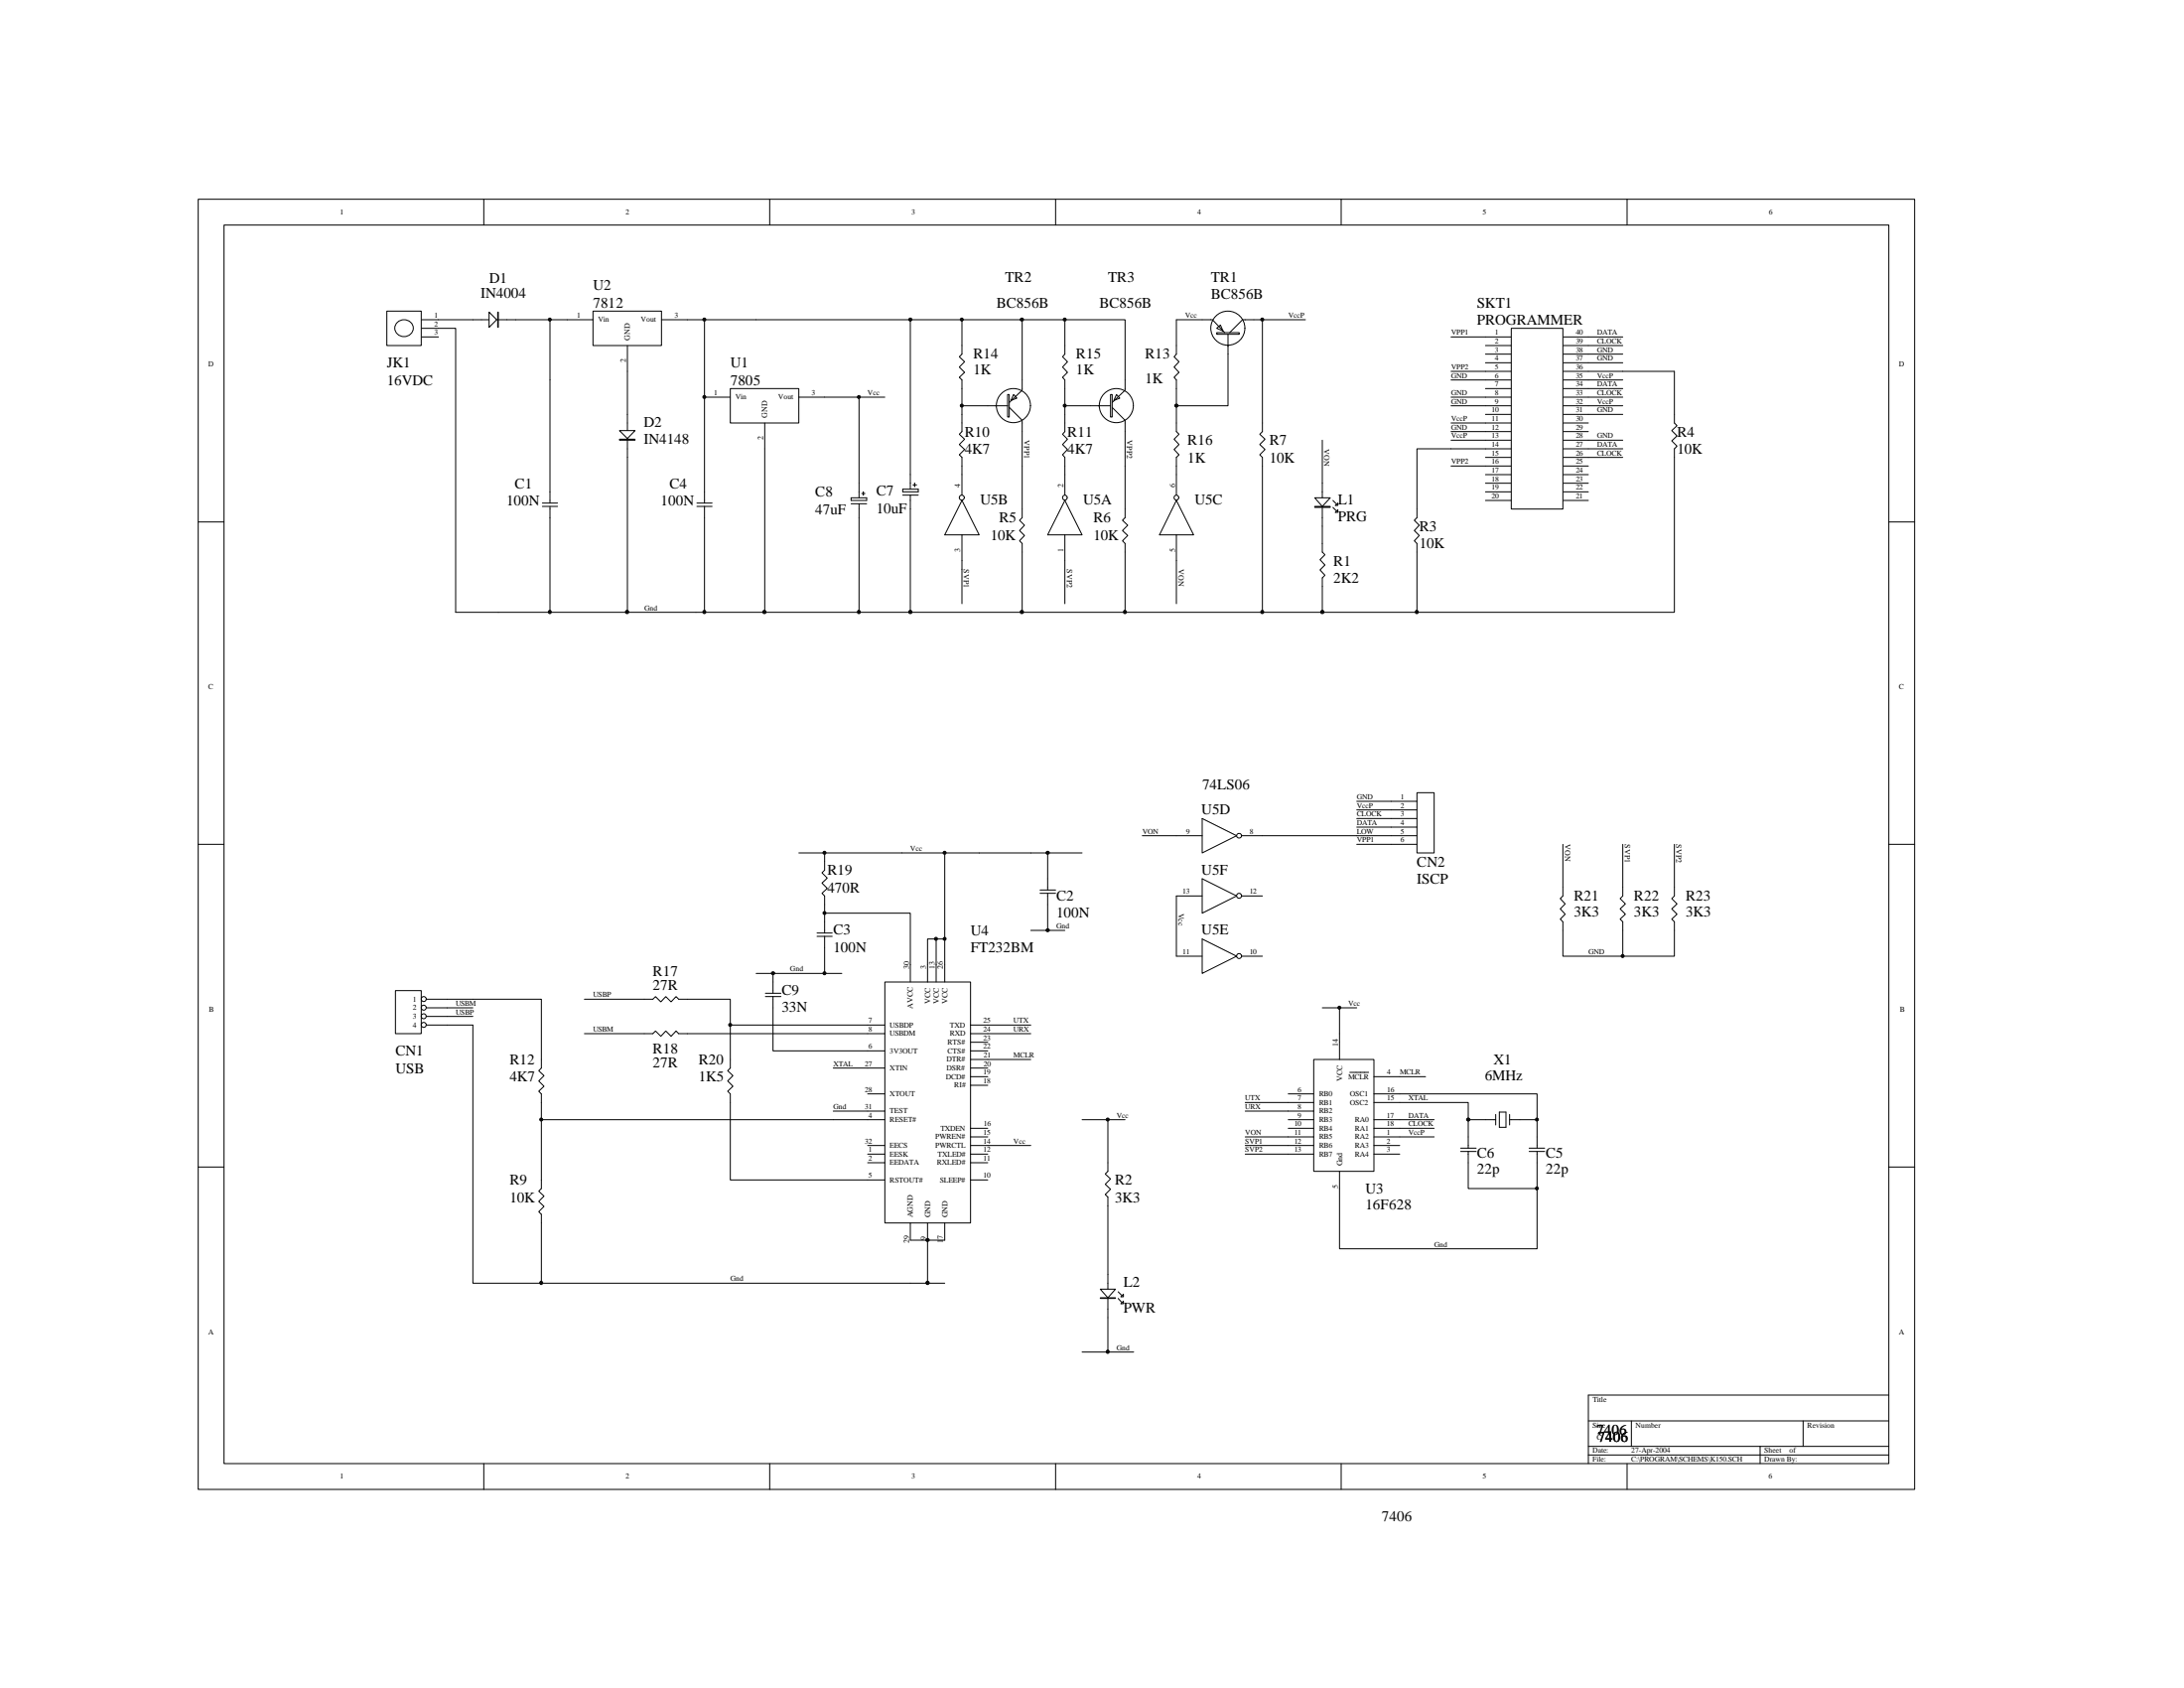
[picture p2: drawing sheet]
<svg xmlns="http://www.w3.org/2000/svg" width="279mm" height="216mm" viewBox="0 0 279 216" stroke-linecap="round" stroke-linejoin="round" font-family="sans-serif">
<g fill="none" stroke="#000" stroke-width=".13">
<path d="M25.4 25.5h219.5v165h-219.5zM28.7 28.8h212.9v158.4h-212.9zM61.9 25.5v3.3M98.5 25.5v3.3M135 25.5v3.3M171.6 25.5v3.3M208.2 25.5v3.3M70.4 48.6v15.7M25.4 66.8h3.3M63.8 78.3h25.2M69.4 64.8h1.9M69.4 64.3h1.9"/>
<path d="M70.4 64.8v13.5M241.6 66.8h3.3M25.4 108h3.3M241.6 108h3.3M25.4 149.3h3.3M186.9 146.9h1.9M186.9 147.3h1.9M187.8 145.4v1.5M187.8 147.3v1.4M190 143.2h1.3M191.3 142.5v1.4M191.8 142.2h.9v2h-.9z"/>
<path d="M193.1 143.2h1.3M193.1 142.5v1.4M195.6 146.9h2M195.6 147.3h2M196.6 145.4v1.5M196.6 147.3v1.4M241.6 149.3h3.3M241.6 178.4h-38.4v8.8M61.9 187.2v3.3M98.5 187.2v3.3M135 187.2v3.3M171.6 187.2v3.3"/>
<path d="M203.2 181.7h38.4M203.2 185h38.4M203.2 186.1h38.4M208.2 187.2v3.3M208.7 181.7v3.3M225.2 185v2.2M230.7 181.7v3.3"/>
</g>
<path d="M93.4 49.7h8.8v4.4h-8.8z" fill="#fff" stroke="#000" stroke-width=".13"/>
<path d="M90.1 50.8h3.3M97.8 54.1v3.3M102.2 50.8h3.3" fill="none" stroke="#000" stroke-width=".13"/>
<path d="M75.9 39.8h8.7v4.4h-8.7z" fill="#fff" stroke="#000" stroke-width=".13"/>
<g fill="none" stroke="#000" stroke-width=".13">
<path d="M72.6 40.9h3.3M80.3 44.2v3.3M84.6 40.9h3.3M116.5 40.9v21.7M108.9 63.7h2v.3h-2zM108.9 64.4h2M109.9 61.8v1.9M109.9 64.4v13.9M110.2 63.1h.5M110.4 62.9v.4M115.5 62.6h2v.3h-2zM115.5 63.3h2"/>
<path d="M116.5 63.3v15M116.8 62h.5M117 61.8v.4M169.2 69.5v1.1l.3 .4-.6 .6 .6 .7-.6 .6 .6 .7-.3 .3v1.1M169.2 61.8v5.5M170.5 64.9l.4 .4M170.5 64l.4 .4"/>
</g>
<g fill="#fff" stroke="#000" stroke-width=".13">
<path d="M168.2 63.7h2l-1 1.1z" fill-rule="evenodd"/>
<path d="M171.2 65.2v.3h-.4z" fill-rule="evenodd"/>
<path d="M170.8 64.6l.4-.3v.3z" fill-rule="evenodd"/>
</g>
<path d="M168.2 64.8h2v.1h-2z" fill="#fff" stroke="#000" stroke-width=".13"/>
<path d="M141.7 163v5.5M143 166.1l.5 .4M143 165.2l.5 .5" fill="none" stroke="#000" stroke-width=".13"/>
<g fill="#fff" stroke="#000" stroke-width=".13">
<path d="M140.8 164.9h1.9l-1 1.1z" fill-rule="evenodd"/>
<path d="M143.7 166.4v.4h-.3z" fill-rule="evenodd"/>
<path d="M143.7 165.5v.4h-.3z" fill-rule="evenodd"/>
</g>
<path d="M140.8 166h1.9v.1h-1.9z" fill="#fff" stroke="#000" stroke-width=".13"/>
<path d="M53.9 40.9h2.2M53.9 42h2.2M53.9 43.1h2.2M141.7 143.2v6.6l-.3 .4 .7 .6-.7 .7 .7 .6-.7 .7 .3 .3v9.9M141.7 168.5v4.4" fill="none" stroke="#000" stroke-width=".13"/>
<g fill="#fff" stroke="#000" stroke-width=".13">
<path d="M49.5 39.8h4.4v4.4h-4.4z"/>
<path d="M50.7 41.3a1.15 1.15 0 0 1 1.6-.3 1.15 1.15 0 0 1 .3 1.6 1.15 1.15 0 0 1-1.5 .3 1.15 1.15 0 0 1-.4-1.6z"/>
</g>
<g fill="none" stroke="#000" stroke-width=".13">
<path d="M116.5 40.9h19.7v4.4l-.3 .3 .7 .7-.7 .6 .7 .7-.7 .7 .3 .3v3.3h3.3M123.1 51.9v3.3l-.4 .3 .7 .7-.7 .7 .7 .6-.7 .7 .4 .3v2.2M123.1 40.9v4.4l-.4 .3 .7 .7-.7 .6 .7 .7-.7 .7 .4 .3v3.3h3.3M130.8 55.2v11l-.4 .3 .7 .7-.7 .7 .7 .6-.7 .7 .4 .3v8.8M130.8 40.9v7.7M136.2 51.9v3.3l-.3 .3 .7 .7-.7 .7 .7 .6-.7 .7 .3 .3v2.2M136.2 40.9h7.7v7.7M143.9 55.2v11l-.3 .3 .7 .7-.7 .7 .7 .6-.7 .7 .3 .3v8.8M153.8 40.9h-3.3v4.4l-.3 .3 .6 .7-.6 .6 .6 .7-.6 .7 .3 .3v6.6l.3 .3-.6 .7 .6 .7-.6 .6 .6 .7-.3 .3v2.2M157.1 45.3v6.6h-6.6M160.4 40.9h6.6M161.5 40.9v14.3l-.3 .3 .6 .7-.6 .7 .6 .6-.6 .7 .3 .3v19.8"/>
<path d="M169.2 56.3v5.5M97.8 78.3h83.5M123.1 71.7v5.5M136.2 71.7v5.5M150.5 71.7v5.5M169.2 67.3v2.2M169.2 75v3.3M159.3 141h5.5M159.3 142.1h5.5M159.3 146.5h5.5M159.3 147.6h5.5M187.8 148.7v3.3h8.8"/>
<path d="M187.8 143.2v2.2M194.4 143.2h2.2"/>
</g>
<path d="M168.1 135.5h7.7v14.3h-7.7z" fill="#fff" stroke="#000" stroke-width=".13"/>
<g fill="none" stroke="#000" stroke-width=".13">
<path d="M60.5 40.9h5.5M164.8 139.9h3.3M171.4 132.2v3.3M172.7 137.2h2.4M175.8 139.9h20.8v5.5M175.8 137.7h3.3M159.3 145.4h8.8M164.8 143.2h3.3M164.8 144.3h3.3M164.8 146.5h3.3M164.8 147.6h3.3M164.8 141h3.3"/>
<path d="M164.8 142.1h3.3M171.4 149.8v2.2M175.8 141h12v2.2h2.2M175.8 143.2h7.7M175.8 144.3h7.7M175.8 145.4h3.3M175.8 146.5h3.3M175.8 147.6h3.3"/>
</g>
<path d="M63.7 39.9h.1v2h-.1z" fill="#fff" stroke="#000" stroke-width=".13"/>
<path d="M62.6 39.9l.9 1-.9 1z" fill-rule="evenodd" fill="#fff" stroke="#000" stroke-width=".13"/>
<g fill="none" stroke="#000" stroke-width=".13">
<path d="M102.2 109.1h29.7M104.5 119.8h2M104.5 119.3h2M105.5 109.1v2.2l-.3 .3 .6 .7-.6 .6 .6 .7-.6 .7 .3 .3v4.7M105.5 116.8h11v6.6M105.5 119.8v4.7M120.9 109.1v11M133.1 114.3h1.9M133.1 113.8h1.9M134 112.4v1.4M134 114.3v1.4M150.5 114.6v7.7"/>
<path d="M74.8 127.8h8.7l.4-.3 .6 .6 .7-.6 .7 .6 .6-.6 .3 .3h6.6v3.3h17.6M74.8 132.2h8.7l.4-.3 .6 .6 .7-.6 .7 .6 .6-.6 .3 .3h24.2M93.4 135.5v1.1l-.3 .3 .7 .7-.7 .7 .7 .6-.7 .7 .3 .3v1.1M96.7 124.5h11M97.9 127.5h2M97.9 127h2M98.9 125.6v1.4M98.9 127.5v1.4M106.6 136.6h4.4M118.7 123.4v-3.3h2.2v3.3M119.8 120.1v3.3M126.4 132.2h5.5"/>
<path d="M126.4 131.1h5.5M179.1 137.7h3.3M106.6 143.2h4.4M116.5 158.6h4.4M126.4 146.5h5.5"/>
</g>
<path d="M50.6 126.7h3.3v5.5h-3.3z" fill="#fff" stroke="#000" stroke-width=".13"/>
<g fill="none" stroke="#000" stroke-width=".13">
<path d="M54.5 127.8a.32 .32 0 0 0-.5-.3 .32 .32 0 0 0 0 .5 .32 .32 0 0 0 .5-.2M54.5 130a.32 .32 0 0 0-.5-.3 .32 .32 0 0 0 0 .5 .32 .32 0 0 0 .5-.2M54.5 131.1a.32 .32 0 0 0-.5-.3 .32 .32 0 0 0 0 .5 .32 .32 0 0 0 .5-.2M54.6 127.8h5.9M54.6 128.9h5.9M54.6 130h5.9M54.6 131.1h5.9"/>
<circle cx="54.2" cy="128.9" r=".32"/>
</g>
<path d="M113.2 125.6h11v30.8h-11z" fill="#fff" stroke="#000" stroke-width=".13"/>
<g fill="none" stroke="#000" stroke-width=".13">
<path d="M153.8 40.9h1.1M157.1 44.2v1.1M159.3 42a2.18 2.18 0 0 0-3.2-2 2.18 2.18 0 0 0-.4 3.6 2.18 2.18 0 0 0 3.5-1l.1-.6M159.3 40.9h1.1M123.1 64l2.2 4.4h-4.4zM123.1 60.7v2.6M123.1 68.4v3.3M123.4 63.6a.32 .32 0 0 0-.5-.2 .32 .32 0 0 0 0 .5 .32 .32 0 0 0 .5-.3M136.2 64l2.2 4.4h-4.4zM136.2 60.7v2.6M136.2 68.4v3.3M136.5 63.6a.3 .3 0 0 0-.4-.2 .3 .3 0 0 0 0 .5 .3 .3 0 0 0 .4-.3"/>
<path d="M150.5 64l2.2 4.4h-4.4zM150.5 60.7v2.6M150.5 68.4v3.3M150.8 63.6a.3 .3 0 0 0-.5-.2 .3 .3 0 0 0 0 .5 .3 .3 0 0 0 .5-.3M131.9 109.1h6.5M131.9 119h4.3M134 109.1v3.3M134 115.7v3.3M150.5 106.9h3.3M150.5 114.6h3.3M153.8 104.7l4.4 2.2-4.4 2.2zM153.8 112.4l4.4 2.2-4.4 2.2z"/>
<path d="M158.8 114.6a.32 .32 0 0 0-.4-.3 .32 .32 0 0 0 0 .5 .32 .32 0 0 0 .4-.2M158.9 106.9h2.6M158.9 114.6h2.6M60.5 127.8h8.8v8.8l-.4 .3 .7 .7-.7 .7 .7 .6-.7 .7 .4 .3v12.1l-.4 .4 .7 .6-.7 .7 .7 .6-.7 .7 .4 .3v8.8M60.5 131.1v33h60.4M93.4 131.1v4.4M98.9 128.9v5.5h14.3M98.9 124.5v1.1M111 131.1h2.2M111 132.2h2.2M111 136.6h2.2M111 139.9h2.2"/>
<path d="M116.5 123.4v2.2M118.7 123.4v2.2M119.8 123.4v2.2M120.9 123.4v2.2M124.2 131.1h2.2M124.2 132.2h2.2M124.2 134.4h2.2M124.2 136.6h2.2M124.2 138.8h2.2M124.2 137.7h2.2M124.2 135.5h7.7M124.2 133.3h2.2"/>
<path d="M150.5 122.3h3.3M153.8 120.1l4.4 2.2-4.4 2.2zM158.9 122.3h2.6M169.2 128.9h4.4M171.4 128.9v3.3M69.3 143.2h37.3M93.4 141v9.9h19.8M106.6 142.1h6.6M111 143.2h2.2M111 146.5h2.2M111 147.6h2.2M111 148.7h2.2"/>
<path d="M116.5 156.4v2.2M118.7 156.4v7.7M120.9 156.4v2.2M124.2 146.5h2.2M124.2 147.6h2.2M124.2 148.7h2.2M124.2 150.9h2.2M124.2 145.4h2.2M124.2 144.3h2.2M196.6 148.7v11h-25.2v-7.7"/>
<circle cx="158.5" cy="106.9" r=".31"/>
<circle cx="158.5" cy="122.3" r=".32"/>
</g>
<g fill="#000" stroke="#000" stroke-width=".13">
<circle cx="105.5" cy="109.1" r=".19"/>
<circle cx="105.5" cy="116.8" r=".19"/>
<circle cx="120.8" cy="109.1" r=".19"/>
<circle cx="134" cy="109.1" r=".2"/>
<circle cx="134" cy="119" r=".2"/>
<circle cx="93.4" cy="131.1" r=".19"/>
<circle cx="98.9" cy="124.5" r=".2"/>
<circle cx="105.5" cy="124.5" r=".19"/>
<circle cx="119.7" cy="120.1" r=".19"/>
<circle cx="120.8" cy="120.1" r=".19"/>
<circle cx="171.3" cy="128.9" r=".19"/>
<circle cx="69.2" cy="143.2" r=".19"/>
<circle cx="187.8" cy="143.2" r=".2"/>
<circle cx="196.6" cy="143.2" r=".19"/>
<circle cx="196.6" cy="152" r=".19"/>
<circle cx="69.2" cy="164.1" r=".2"/>
<circle cx="118.7" cy="164.1" r=".21"/>
</g>
<path d="M155.7 42.5h2.8v.3h-2.8z" fill="#fff" stroke="#000" stroke-width=".13"/>
<path d="M155.7 42l.4-.4 .4 .7z" fill-rule="evenodd" fill="#fff" stroke="#000" stroke-width=".13"/>
<path d="M126.4 51.9h1.1M130.8 48.6v1.1M130.8 54.1v1.1M131.8 51.9a2.18 2.18 0 0 0-3.1-2 2.18 2.18 0 0 0-.5 3.6 2.18 2.18 0 0 0 3.5-1l.1-.6M154.9 40.9h.2l1.6 1.6M157.1 42.8v1.5M159.3 40.9h-.3l-1.7 1.6" fill="none" stroke="#000" stroke-width=".13"/>
<path d="M128.9 50.5h.2v2.8h-.2z" fill="#fff" stroke="#000" stroke-width=".13"/>
<path d="M129.7 50.5l.4 .4-.8 .3z" fill-rule="evenodd" fill="#fff" stroke="#000" stroke-width=".13"/>
<path d="M127.3 51.9h1.6M129.1 52.1l1.7 1.7v.3M130.8 49.7v.2l-1.7 1.6M139.5 51.9h1.1M143.9 48.6v1.1M143.9 54.1v1.1M145 51.9a2.18 2.18 0 0 0-3.1-2 2.18 2.18 0 0 0-.5 3.6 2.18 2.18 0 0 0 3.5-1l.1-.6" fill="none" stroke="#000" stroke-width=".13"/>
<path d="M142.1 50.5h.2v2.8h-.2z" fill="#fff" stroke="#000" stroke-width=".13"/>
<path d="M142.8 50.5l.5 .4-.8 .3z" fill-rule="evenodd" fill="#fff" stroke="#000" stroke-width=".13"/>
<path d="M80.3 53v5.5M140.5 51.9h1.6M142.3 52.1l1.6 1.7v.3M143.9 49.7v.2l-1.6 1.6" fill="none" stroke="#000" stroke-width=".13"/>
<path d="M79.2 56.2h2v.1h-2z" fill="#fff" stroke="#000" stroke-width=".13"/>
<path d="M79.2 55.1h2l-.9 1z" fill-rule="evenodd" fill="#fff" stroke="#000" stroke-width=".13"/>
<g fill="none" stroke="#000" stroke-width=".13">
<path d="M56.1 42h2.2v36.3h5.5M56.1 40.9h4.4M66 40.9h6.6M70.4 40.9v7.7M80.3 47.5v5.5M80.3 58.5v19.8M87.9 40.9h28.6M90.1 40.9v23.4M97.8 57.4v20.9h-8.8M105.5 50.8h7.7M109.9 50.8v11M190 50.8h3.3"/>
<path d="M190 43.1h3.3M190 44.2h3.3M190 45.3h3.3M190 46.4h3.3M190 47.5h3.3M190 48.6h3.3M190 49.7h3.3M190 51.9h3.3M190 53h3.3M190 54.1h3.3M190 55.2h3.3M190 56.3h3.3"/>
<path d="M190 57.4h3.3M190 58.5h3.3M190 59.6h3.3M199.9 50.8h3.3M199.9 43.1h3.3M199.9 44.2h3.3M199.9 45.3h3.3M199.9 46.4h3.3M199.9 47.5h3.3M199.9 48.6h3.3M199.9 49.7h3.3M199.9 51.9h3.3"/>
<path d="M199.9 53h3.3M199.9 54.1h3.3M199.9 55.2h3.3M199.9 56.3h3.3M199.9 57.4h3.3M199.9 58.5h3.3M199.9 59.6h3.3M89.2 64.8h1.9M89.2 64.3h1.9M90.1 64.8v13.5M190 60.7h3.3M190 61.8h3.3"/>
<path d="M190 62.9h3.3M190 64h3.3M199.9 60.7h3.3M199.9 61.8h3.3M199.9 62.9h3.3M199.9 64h3.3M138.4 143.2h5.5M138.4 172.9h6.6"/>
</g>
<g fill="#000" stroke="#000" stroke-width=".13">
<circle cx="70.3" cy="40.9" r=".19"/>
<circle cx="90.1" cy="40.9" r=".19"/>
<circle cx="109.9" cy="50.8" r=".19"/>
<circle cx="116.5" cy="40.9" r=".2"/>
<circle cx="123" cy="51.9" r=".19"/>
<circle cx="123" cy="40.9" r=".19"/>
<circle cx="130.7" cy="40.9" r=".2"/>
<circle cx="136.2" cy="51.9" r=".19"/>
<circle cx="136.2" cy="40.9" r=".19"/>
<circle cx="150.5" cy="51.9" r=".2"/>
<circle cx="161.5" cy="40.9" r=".19"/>
<circle cx="70.3" cy="78.3" r=".2"/>
<circle cx="80.2" cy="78.3" r=".21"/>
<circle cx="90.1" cy="78.3" r=".2"/>
<circle cx="97.8" cy="78.3" r=".21"/>
<circle cx="109.9" cy="78.3" r=".2"/>
<circle cx="116.5" cy="78.3" r=".21"/>
<circle cx="130.7" cy="78.3" r=".21"/>
<circle cx="143.9" cy="78.3" r=".2"/>
<circle cx="161.5" cy="78.3" r=".2"/>
<circle cx="169.2" cy="78.3" r=".21"/>
<circle cx="141.7" cy="143.2" r=".19"/>
<circle cx="141.7" cy="172.9" r=".2"/>
</g>
<path d="M193.3 42h6.6v23.1h-6.6z" fill="#fff" stroke="#000" stroke-width=".13"/>
<g fill="none" stroke="#000" stroke-width=".13">
<path d="M185.6 43.1h4.4M185.6 47.5h4.4M185.6 48.6h4.4M185.6 50.8h4.4M185.6 51.9h4.4M185.6 54.1h4.4M185.6 55.2h4.4M185.6 56.3h4.4M185.6 59.6h4.4M203.2 47.5h11v6.6l.3 .3-.6 .7 .6 .7-.6 .6 .6 .7-.3 .3v20.9h-32.9v-8.8l-.4-.3 .7-.7-.7-.6 .7-.7-.7-.7 .4-.3v-8.8h8.7M203.2 43.1h4.4M203.2 44.2h4.4"/>
<path d="M203.2 46.4h4.4M203.2 48.6h4.4M203.2 49.7h4.4M203.2 50.8h4.4M203.2 51.9h4.4M203.2 53h4.4M203.2 57.4h4.4M203.2 58.5h4.4M203.2 56.3h4.4M203.2 45.3h4.4M173.6 102.5h4.4M173.6 103.6h4.4"/>
<path d="M173.6 104.7h4.4M173.6 105.8h4.4M173.6 106.9h4.4M179.1 145.4h4.4"/>
</g>
<circle cx="181.2" cy="78.3" r=".2" fill="#000" stroke="#000" stroke-width=".13"/>
<path d="M181.3 101.4h2.2v7.7h-2.2z" fill="#fff" stroke="#000" stroke-width=".13"/>
<path d="M146.1 106.9h4.4M161.5 106.9h12.1M173.6 108h7.7M178 102.5h3.3M178 103.6h3.3M178 104.7h3.3M178 105.8h3.3M178 106.9h3.3M199.9 108v6.6l-.3 .3 .6 .7-.6 .6 .6 .7-.6 .7 .3 .3v4.4h14.3v-4.4l-.3-.3 .6-.7-.6-.7 .6-.6-.6-.7 .3-.3v-6.6M207.6 108v6.6l-.3 .3 .6 .7-.6 .6 .6 .7-.6 .7 .3 .3v4.4" fill="none" stroke="#000" stroke-width=".13"/>
<g fill="#000" stroke="#000" stroke-width=".13">
<circle cx="90.1" cy="50.8" r=".19"/>
<circle cx="207.6" cy="122.3" r=".19"/>
<circle cx="118.7" cy="158.6" r=".2"/>
</g>
<g font-size="1.9">
<text x="61.5" y="38.1">IN4004</text>
<text x="62.6" y="36.2">D1</text>
<text x="75.9" y="37.1">U2</text>
<text x="75.9" y="39.3">7812</text>
<text x="127.5" y="39.3">BC856B</text>
<text x="128.6" y="36">TR2</text>
<text x="140.6" y="39.3">BC856B</text>
<text x="141.7" y="36">TR3</text>
<text x="154.9" y="36">TR1</text>
<text x="154.9" y="38.2">BC856B</text>
<text x="188.9" y="39.3">SKT1</text>
<text x="188.9" y="41.5">PROGRAMMER</text>
<text x="49.5" y="47">JK1</text>
<text x="93.4" y="47">U1</text>
<text x="124.5" y="45.8">R14</text>
<text x="124.5" y="47.9">1K</text>
<text x="137.7" y="45.8">R15</text>
<text x="137.7" y="47.9">1K</text>
<text x="146.5" y="45.8">R13</text>
<text x="49.5" y="49.2">16VDC</text>
<text x="93.4" y="49.2">7805</text>
<text x="146.5" y="49">1K</text>
<text x="82.3" y="54.6">D2</text>
<text x="82.3" y="56.8">IN4148</text>
<text x="123.4" y="55.8">R10</text>
<text x="123.4" y="58">4K7</text>
<text x="136.6" y="55.8">R11</text>
<text x="136.6" y="58">4K7</text>
<text x="151.9" y="56.9">R16</text>
<text x="151.9" y="59.1">1K</text>
<text x="162.4" y="56.9">R7</text>
<text x="162.4" y="59.1">10K</text>
<text x="214.5" y="55.8">R4</text>
<text x="214.5" y="58">10K</text>
<text x="64.8" y="64.6">100N</text>
<text x="65.9" y="62.4">C1</text>
<text x="84.5" y="64.6">100N</text>
<text x="85.6" y="62.4">C4</text>
<text x="104.3" y="63.5">C8</text>
<text x="104.3" y="65.7">47uF</text>
<text x="112.1" y="63.4">C7</text>
<text x="112.1" y="65.6">10uF</text>
<text x="125.4" y="64.5">U5B</text>
<text x="138.6" y="64.5">U5A</text>
<text x="152.8" y="64.5">U5C</text>
<text x="171.2" y="64.5">L1</text>
<text x="126.7" y="69">10K</text>
<text x="127.8" y="66.8">R5</text>
<text x="139.9" y="66.8">R6</text>
<text x="139.9" y="69">10K</text>
<text x="171.2" y="66.7">PRG</text>
<text x="181.6" y="67.9">R3</text>
<text x="181.6" y="70.1">10K</text>
<text x="170.6" y="72.3">R1</text>
<text x="170.6" y="74.5">2K2</text>
<text x="153.8" y="100.9">74LS06</text>
<text x="153.7" y="104.1">U5D</text>
<text x="105.8" y="111.9">R19</text>
<text x="153.7" y="111.8">U5F</text>
<text x="181.3" y="110.8">CN2</text>
<text x="181.3" y="113">ISCP</text>
<text x="105.8" y="114.1">470R</text>
<text x="106.6" y="119.5">C3</text>
<text x="124.2" y="119.6">U4</text>
<text x="135.1" y="115.1">C2</text>
<text x="135.1" y="117.3">100N</text>
<text x="153.7" y="119.5">U5E</text>
<text x="201.3" y="115.1">R21</text>
<text x="201.3" y="117.2">3K3</text>
<text x="209" y="115.1">R22</text>
<text x="209" y="117.2">3K3</text>
<text x="215.6" y="115.1">R23</text>
<text x="215.6" y="117.2">3K3</text>
<text x="83.5" y="124.8">R17</text>
<text x="106.6" y="121.8">100N</text>
<text x="124.2" y="121.8">FT232BM</text>
<text x="83.5" y="126.6">27R</text>
<text x="100" y="127.3">C9</text>
<text x="100" y="129.4">33N</text>
<text x="50.6" y="135">CN1</text>
<text x="50.6" y="137.2">USB</text>
<text x="65.2" y="136.1">R12</text>
<text x="83.5" y="134.7">R18</text>
<text x="83.5" y="136.5">27R</text>
<text x="89.4" y="136.1">R20</text>
<text x="191.1" y="136.1">X1</text>
<text x="65.2" y="138.3">4K7</text>
<text x="89.4" y="138.3">1K5</text>
<text x="189.9" y="138.2">6MHz</text>
<text x="188.9" y="148">C6</text>
<text x="197.7" y="148">C5</text>
<text x="65.2" y="151.6">R9</text>
<text x="65.2" y="153.8">10K</text>
<text x="142.6" y="151.6">R2</text>
<text x="142.6" y="153.8">3K3</text>
<text x="174.7" y="152.7">U3</text>
<text x="174.7" y="154.7">16F628</text>
<text x="188.9" y="150.1">22p</text>
<text x="197.7" y="150.1">22p</text>
<text x="143.7" y="164.6">L2</text>
<text x="143.7" y="167.9">PWR</text>
<text x="204.2" y="183.6">7406</text>
<text x="204.4" y="184.4">7406</text>
<text x="176.7" y="194.6">7406</text>
</g>
<g font-size="1">
<text x="43.5" y="27.4">1</text>
<text x="80" y="27.4">2</text>
<text x="116.6" y="27.4">3</text>
<text x="153.2" y="27.4">4</text>
<text x="189.7" y="27.4">5</text>
<text x="226.3" y="27.4">6</text>
<text x="55.5" y="40.6">1</text>
<text x="55.5" y="41.7">2</text>
<text x="73.8" y="40.6">1</text>
<text x="76.5" y="41.2">Vin</text>
<text x="82" y="41.2">Vout</text>
<text x="86.3" y="40.6">3</text>
<text x="151.6" y="40.6">Vcc</text>
<text x="164.8" y="40.6">VccP</text>
<text x="26.7" y="46.9">D</text>
<text x="55.5" y="42.8">3</text>
<text x="80.1" y="46.4" transform="rotate(-90 80.1 46.4)">2</text>
<text x="80.6" y="43.5" transform="rotate(-90 80.6 43.5)">GND</text>
<text x="185.6" y="42.8">VPP1</text>
<text x="185.6" y="47.2">VPP2</text>
<text x="191.3" y="42.8">1</text>
<text x="191.3" y="43.9">2</text>
<text x="191.3" y="45">3</text>
<text x="191.3" y="46.1">4</text>
<text x="191.3" y="47.2">5</text>
<text x="201.6" y="47.2">36</text>
<text x="201.6" y="46.1">37</text>
<text x="201.6" y="45">38</text>
<text x="201.6" y="43.9">39</text>
<text x="201.6" y="42.8">40</text>
<text x="204.3" y="42.8">DATA</text>
<text x="204.3" y="43.9">CLOCK</text>
<text x="204.3" y="46.1">GND</text>
<text x="204.3" y="45">GND</text>
<text x="243" y="46.9">D</text>
<text x="91.3" y="50.5">1</text>
<text x="94.1" y="51.1">Vin</text>
<text x="98.2" y="53.4" transform="rotate(-90 98.2 53.4)">GND</text>
<text x="99.6" y="51.1">Vout</text>
<text x="103.8" y="50.5">3</text>
<text x="111" y="50.5">Vcc</text>
<text x="185.6" y="48.3">GND</text>
<text x="185.6" y="53.8">VccP</text>
<text x="185.6" y="51.6">GND</text>
<text x="185.6" y="50.5">GND</text>
<text x="190.8" y="52.7">10</text>
<text x="190.8" y="53.8">11</text>
<text x="191.3" y="48.3">6</text>
<text x="191.3" y="49.4">7</text>
<text x="191.3" y="50.5">8</text>
<text x="191.3" y="51.6">9</text>
<text x="201.6" y="53.8">30</text>
<text x="201.6" y="52.7">31</text>
<text x="201.6" y="51.6">32</text>
<text x="201.6" y="50.5">33</text>
<text x="201.6" y="49.4">34</text>
<text x="201.6" y="48.3">35</text>
<text x="204.3" y="49.4">DATA</text>
<text x="204.3" y="50.5">CLOCK</text>
<text x="204.3" y="52.7">GND</text>
<text x="204.3" y="48.3">VccP</text>
<text x="204.3" y="51.6">VccP</text>
<text x="97.6" y="56.3" transform="rotate(-90 97.6 56.3)">2</text>
<text x="131" y="56.3" transform="rotate(90 131 56.3)">VPP1</text>
<text x="144.2" y="56.3" transform="rotate(90 144.2 56.3)">VPP2</text>
<text x="169.4" y="57.4" transform="rotate(90 169.4 57.4)">VON</text>
<text x="185.6" y="59.4">VPP2</text>
<text x="185.6" y="54.9">GND</text>
<text x="185.6" y="56">VccP</text>
<text x="190.8" y="54.9">12</text>
<text x="190.8" y="56">13</text>
<text x="190.8" y="57.2">14</text>
<text x="190.8" y="58.3">15</text>
<text x="190.8" y="59.4">16</text>
<text x="201.6" y="59.4">25</text>
<text x="201.6" y="58.3">26</text>
<text x="201.6" y="57.2">27</text>
<text x="201.6" y="56">28</text>
<text x="201.6" y="54.9">29</text>
<text x="204.3" y="57.2">DATA</text>
<text x="204.3" y="58.3">CLOCK</text>
<text x="204.3" y="56">GND</text>
<text x="122.9" y="62.4" transform="rotate(-90 122.9 62.4)">4</text>
<text x="136" y="62.4" transform="rotate(-90 136 62.4)">2</text>
<text x="150.3" y="62.4" transform="rotate(-90 150.3 62.4)">6</text>
<text x="190.8" y="60.5">17</text>
<text x="190.8" y="61.6">18</text>
<text x="190.8" y="62.7">19</text>
<text x="190.8" y="63.8">20</text>
<text x="201.6" y="63.8">21</text>
<text x="201.6" y="62.7">22</text>
<text x="201.6" y="61.6">23</text>
<text x="201.6" y="60.5">24</text>
<text x="122.9" y="70.6" transform="rotate(-90 122.9 70.6)">3</text>
<text x="136" y="70.6" transform="rotate(-90 136 70.6)">1</text>
<text x="150.3" y="70.6" transform="rotate(-90 150.3 70.6)">5</text>
<text x="123.3" y="72.8" transform="rotate(90 123.3 72.8)">SVP1</text>
<text x="136.5" y="72.8" transform="rotate(90 136.5 72.8)">SVP2</text>
<text x="150.7" y="72.8" transform="rotate(90 150.7 72.8)">VON</text>
<text x="82.4" y="78.1">Gnd</text>
<text x="26.7" y="88.2">C</text>
<text x="243" y="88.2">C</text>
<text x="146.1" y="106.6">VON</text>
<text x="151.7" y="106.6">9</text>
<text x="159.9" y="106.6">8</text>
<text x="173.6" y="102.2">GND</text>
<text x="173.6" y="107.7">VPP1</text>
<text x="173.6" y="103.3">VccP</text>
<text x="173.6" y="104.4">CLOCK</text>
<text x="173.6" y="105.5">DATA</text>
<text x="173.6" y="106.6">LOW</text>
<text x="179.2" y="102.2">1</text>
<text x="179.2" y="103.3">2</text>
<text x="179.2" y="104.4">3</text>
<text x="179.2" y="105.5">4</text>
<text x="179.2" y="106.6">5</text>
<text x="179.2" y="107.7">6</text>
<text x="200.2" y="108" transform="rotate(90 200.2 108)">VON</text>
<text x="207.9" y="108" transform="rotate(90 207.9 108)">SVP1</text>
<text x="214.5" y="108" transform="rotate(90 214.5 108)">SVP2</text>
<text x="116.5" y="108.8">Vcc</text>
<text x="135.1" y="118.7">Gnd</text>
<text x="150.7" y="116.8" transform="rotate(90 150.7 116.8)">Vcc</text>
<text x="151.3" y="114.3">13</text>
<text x="159.9" y="114.3">12</text>
<text x="101.1" y="124.2">Gnd</text>
<text x="116.3" y="124" transform="rotate(-90 116.3 124)">30</text>
<text x="118.4" y="124" transform="rotate(-90 118.4 124)">3</text>
<text x="119.5" y="124" transform="rotate(-90 119.5 124)">13</text>
<text x="120.6" y="124" transform="rotate(-90 120.6 124)">26</text>
<text x="151.3" y="122">11</text>
<text x="159.9" y="122">10</text>
<text x="203.2" y="122">GND</text>
<text x="26.8" y="129.4">B</text>
<text x="52.8" y="128.1">1</text>
<text x="52.8" y="129.2">2</text>
<text x="52.8" y="130.3">3</text>
<text x="52.8" y="131.4">4</text>
<text x="58.3" y="129.8">USBP</text>
<text x="58.3" y="128.7">USBM</text>
<text x="75.9" y="127.6">USBP</text>
<text x="75.9" y="132">USBM</text>
<text x="111.1" y="130.9">7</text>
<text x="111.1" y="132">8</text>
<text x="113.8" y="131.4">USBDP</text>
<text x="116.8" y="129" transform="rotate(-90 116.8 129)">AVCC</text>
<text x="119" y="128.4" transform="rotate(-90 119 128.4)">VCC</text>
<text x="120.1" y="128.4" transform="rotate(-90 120.1 128.4)">VCC</text>
<text x="121.2" y="128.4" transform="rotate(-90 121.2 128.4)">VCC</text>
<text x="121.5" y="131.4">TXD</text>
<text x="125.8" y="132">24</text>
<text x="125.8" y="130.9">25</text>
<text x="129.7" y="130.9">UTX</text>
<text x="129.7" y="132">URX</text>
<text x="172.5" y="128.7">Vcc</text>
<text x="243.1" y="129.4">B</text>
<text x="106.6" y="136.4">XTAL</text>
<text x="110.7" y="136.4">27</text>
<text x="111.1" y="134.2">6</text>
<text x="113.8" y="132.5">USBDM</text>
<text x="113.8" y="134.7">3V3OUT</text>
<text x="113.8" y="136.9">XTIN</text>
<text x="121.1" y="136.9">DSR#</text>
<text x="121.1" y="135.8">DTR#</text>
<text x="121.2" y="134.7">CTS#</text>
<text x="121.2" y="133.6">RTS#</text>
<text x="121.5" y="132.5">RXD</text>
<text x="125.8" y="137.5">19</text>
<text x="125.8" y="134.2">22</text>
<text x="125.8" y="133.1">23</text>
<text x="125.8" y="136.4">20</text>
<text x="125.8" y="135.3">21</text>
<text x="129.7" y="135.3">MCLR</text>
<text x="171.2" y="133.9" transform="rotate(-90 171.2 133.9)">14</text>
<text x="177.4" y="137.5">4</text>
<text x="179.1" y="137.5">MCLR</text>
<text x="106.6" y="141.9">Gnd</text>
<text x="110.7" y="139.7">28</text>
<text x="110.7" y="141.9">31</text>
<text x="111.1" y="143">4</text>
<text x="113.8" y="140.2">XTOUT</text>
<text x="113.8" y="142.4">TEST</text>
<text x="113.8" y="143.5">RESET#</text>
<text x="121" y="138">DCD#</text>
<text x="122.1" y="139.1">RI#</text>
<text x="125.8" y="138.6">18</text>
<text x="142.8" y="143">Vcc</text>
<text x="159.3" y="140.8">UTX</text>
<text x="159.3" y="141.9">URX</text>
<text x="166" y="139.7">6</text>
<text x="166" y="140.8">7</text>
<text x="166" y="141.9">8</text>
<text x="166" y="143">9</text>
<text x="168.7" y="140.2">RB0</text>
<text x="168.7" y="141.3">RB1</text>
<text x="168.7" y="142.4">RB2</text>
<text x="168.7" y="143.5">RB3</text>
<text x="171.7" y="138.3" transform="rotate(-90 171.7 138.3)">VCC</text>
<text x="172.5" y="138">MCLR</text>
<text x="172.7" y="140.2">OSC1</text>
<text x="172.7" y="141.3">OSC2</text>
<text x="173.4" y="143.5">RA0</text>
<text x="177.4" y="143">17</text>
<text x="177.4" y="139.7">16</text>
<text x="177.4" y="140.8">15</text>
<text x="180.2" y="143">DATA</text>
<text x="180.2" y="140.8">XTAL</text>
<text x="110.7" y="146.3">32</text>
<text x="111.1" y="147.4">1</text>
<text x="111.1" y="148.5">2</text>
<text x="113.8" y="146.8">EECS</text>
<text x="113.8" y="147.9">EESK</text>
<text x="113.8" y="149">EEDATA</text>
<text x="119.7" y="146.8">PWRCTL</text>
<text x="119.7" y="145.7">PWREN#</text>
<text x="119.9" y="149">RXLED#</text>
<text x="120" y="147.9">TXLED#</text>
<text x="120.3" y="144.6">TXDEN</text>
<text x="125.8" y="148.5">11</text>
<text x="125.8" y="147.4">12</text>
<text x="125.8" y="146.3">14</text>
<text x="125.8" y="145.2">15</text>
<text x="125.8" y="144.1">16</text>
<text x="129.7" y="146.3">Vcc</text>
<text x="159.3" y="146.3">SVP1</text>
<text x="159.3" y="147.4">SVP2</text>
<text x="159.3" y="145.2">VON</text>
<text x="165.6" y="144.1">10</text>
<text x="165.6" y="145.2">11</text>
<text x="165.6" y="146.3">12</text>
<text x="165.6" y="147.4">13</text>
<text x="168.7" y="144.6">RB4</text>
<text x="168.7" y="145.7">RB5</text>
<text x="168.7" y="146.8">RB6</text>
<text x="168.7" y="147.9">RB7</text>
<text x="171.7" y="149.1" transform="rotate(-90 171.7 149.1)">Gnd</text>
<text x="173.4" y="144.6">RA1</text>
<text x="173.4" y="145.7">RA2</text>
<text x="173.4" y="146.8">RA3</text>
<text x="173.4" y="147.9">RA4</text>
<text x="177.4" y="144.1">18</text>
<text x="177.4" y="145.2">1</text>
<text x="177.4" y="146.3">2</text>
<text x="177.4" y="147.4">3</text>
<text x="180.2" y="144.1">CLOCK</text>
<text x="180.2" y="145.2">VccP</text>
<text x="111.1" y="150.7">5</text>
<text x="113.8" y="151.2">RSTOUT#</text>
<text x="116.8" y="155.7" transform="rotate(-90 116.8 155.7)">AGND</text>
<text x="119" y="155.7" transform="rotate(-90 119 155.7)">GND</text>
<text x="120.2" y="151.2">SLEEP#</text>
<text x="121.2" y="155.7" transform="rotate(-90 121.2 155.7)">GND</text>
<text x="125.8" y="150.7">10</text>
<text x="171.2" y="152" transform="rotate(-90 171.2 152)">5</text>
<text x="116.3" y="159" transform="rotate(-90 116.3 159)">29</text>
<text x="118.4" y="158.6" transform="rotate(-90 118.4 158.6)">9</text>
<text x="120.6" y="159" transform="rotate(-90 120.6 159)">17</text>
<text x="183.5" y="159.5">Gnd</text>
<text x="93.4" y="163.9">Gnd</text>
<text x="26.7" y="170.7">A</text>
<text x="142.8" y="172.7">Gnd</text>
<text x="243" y="170.7">A</text>
<text x="203.8" y="179.3">Title</text>
<text x="203.8" y="182.6">Size</text>
<text x="203.8" y="185.8">Date:</text>
<text x="204.3" y="184.2">C</text>
<text x="208.7" y="185.8">27-Apr-2004</text>
<text x="209.3" y="182.6">Number</text>
<text x="225.7" y="185.8">Sheet</text>
<text x="228.9" y="185.8">of</text>
<text x="231.2" y="182.6">Revision</text>
<text x="43.5" y="189.1">1</text>
<text x="80" y="189.1">2</text>
<text x="116.6" y="189.1">3</text>
<text x="153.2" y="189.1">4</text>
<text x="189.7" y="189.1">5</text>
<text x="203.8" y="186.9">File:</text>
<text x="208.7" y="186.9">C:\PROGRAM\SCHEMS\K150.SCH</text>
<text x="225.7" y="186.9">Drawn By:</text>
<text x="226.3" y="189.1">6</text>
</g>
</svg>
